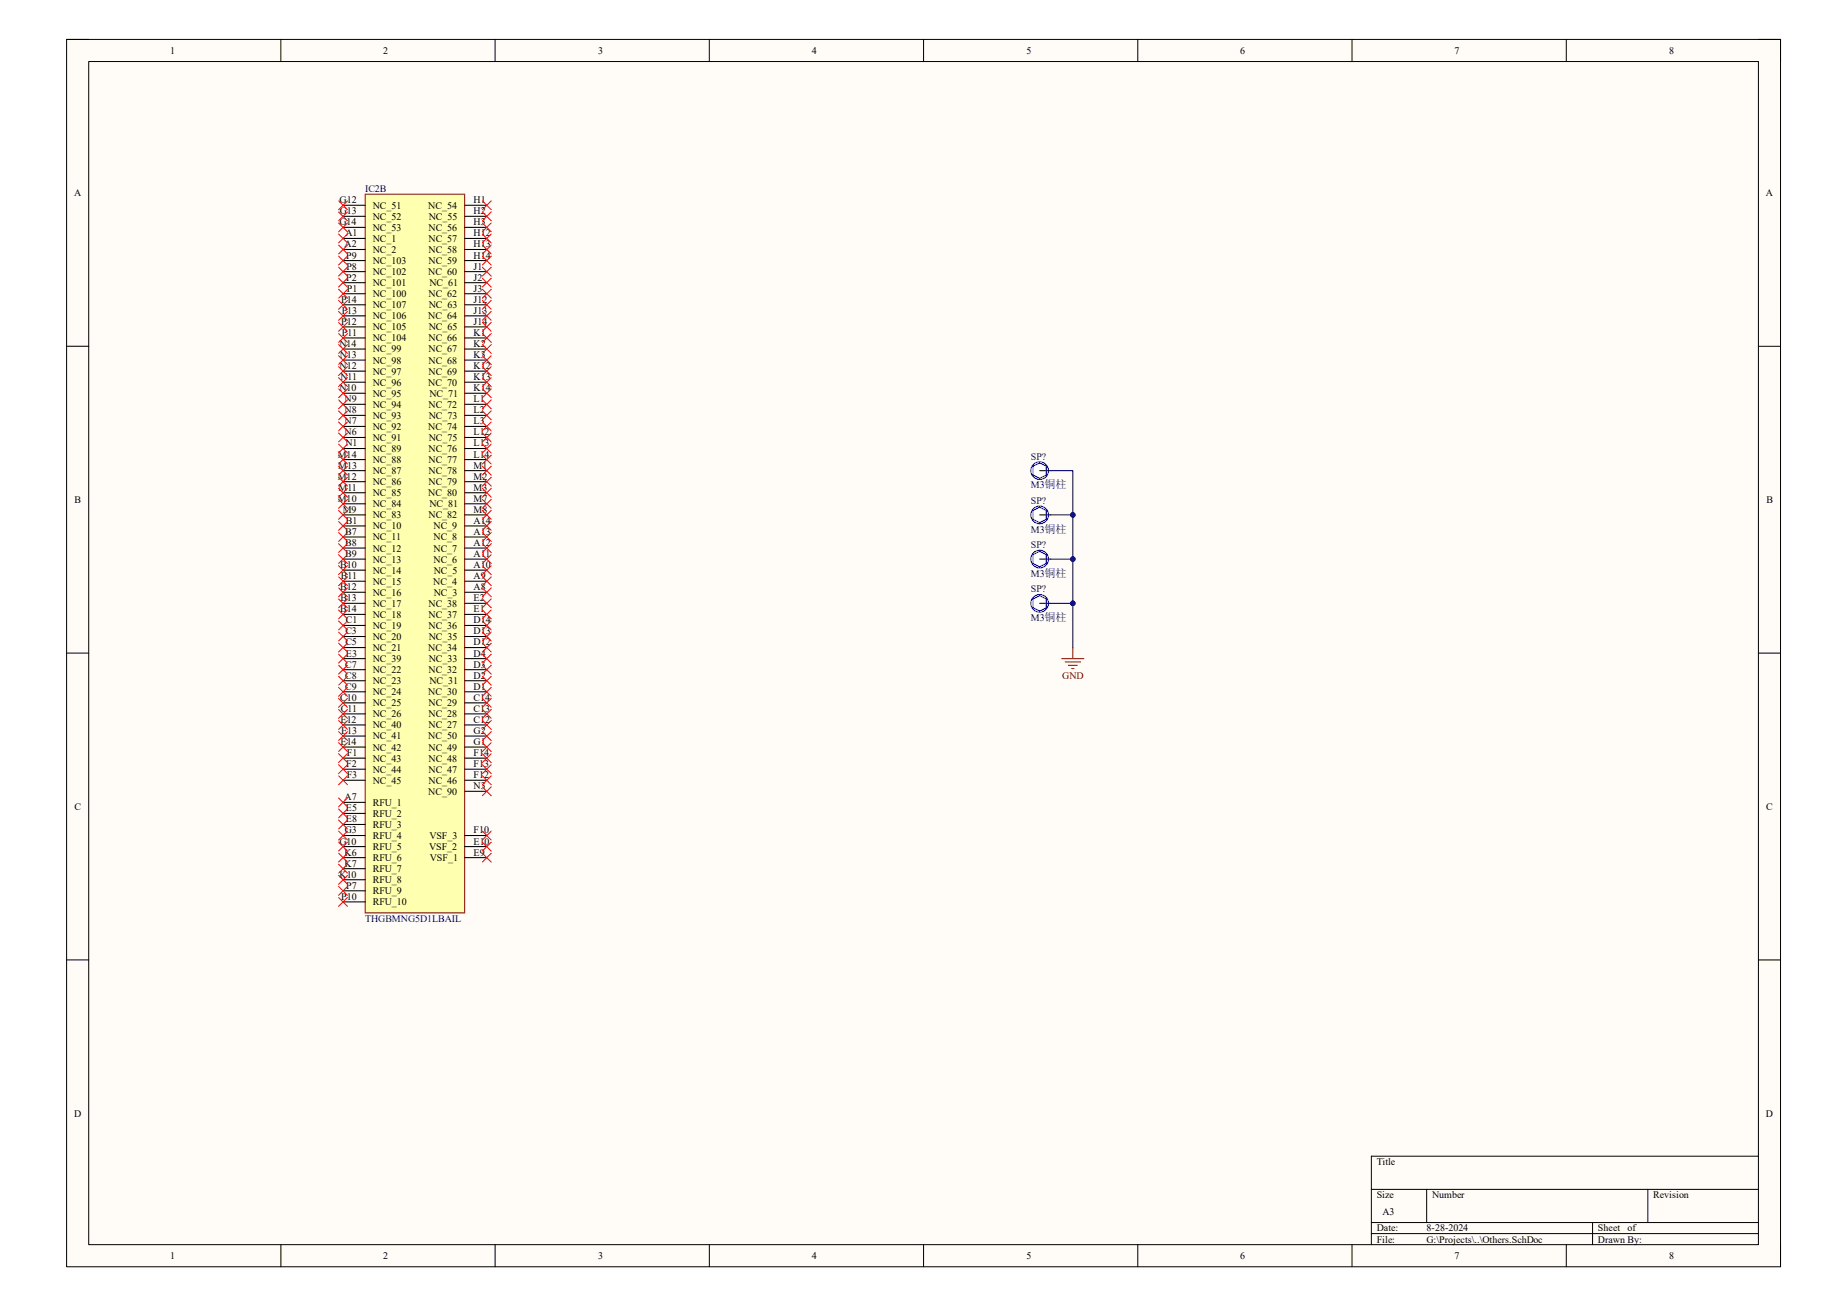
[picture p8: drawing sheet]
<svg xmlns="http://www.w3.org/2000/svg" width="297mm" height="210mm" viewBox="0 0 297 210" stroke-linecap="round" stroke-linejoin="round" font-family="sans-serif">
<path d="M10.7 6.3h275.6v197.4h-275.6z" fill-rule="evenodd" fill="#fffcf8"/>
<path d="M10.7 6.3h275.6v197.4h-275.6z" fill="none" stroke="#000" stroke-width=".16"/>
<path d="M14.3 9.9h268.5v190.3h-268.5z" fill-rule="evenodd" fill="#fffcf8"/>
<g fill="none" stroke="#000" stroke-width=".16">
<path d="M10.7 6.3h3.6M14.3 9.9h268.5v190.3h-268.5zM45.2 6.3v3.6M79.6 6.3v3.6M114.1 6.3v3.6M148.5 6.3v3.6M183 6.3v3.6M217.4 6.3v3.6M251.9 6.3v3.6M282.8 6.3h3.5v3.6M10.7 55.7h3.6M282.8 55.7h3.5"/>
<path d="M10.7 105h3.6M282.8 105h3.5M10.7 154.4h3.6M282.8 154.4h3.5M220.5 191.3h62.3M220.5 196.6h62.3M220.5 198.4h62.3M229.4 191.3v5.3M256.1 196.6v3.6M265 191.3v5.3M282.8 185.9h-62.3v14.3M45.2 200.2v3.5"/>
<path d="M79.6 200.2v3.5M114.1 200.2v3.5M148.5 200.2v3.5M183 200.2v3.5M217.4 200.2v3.5M251.9 200.2v3.5M286.3 200.2v3.5"/>
</g>
<path d="M58.7 31.2h16v115.6h-16z" fill-rule="evenodd" fill="#ffffb0"/>
<path d="M58.7 31.2h16v115.6h-16z" fill="none" stroke="#800000" stroke-width=".16"/>
<g fill="none" stroke="#000" stroke-width=".17">
<path d="M55.2 38.3h3.5M55.2 33h3.5M55.2 34.8h3.5M55.2 36.6h3.5M74.7 38.3h3.6M74.7 33h3.6M74.7 34.8h3.6M74.7 36.6h3.6M55.2 40.1h3.5M55.2 41.9h3.5M55.2 43.7h3.5M55.2 45.5h3.5"/>
<path d="M55.2 47.2h3.5M55.2 49h3.5M55.2 50.8h3.5M55.2 52.6h3.5M55.2 54.3h3.5M55.2 56.1h3.5M55.2 57.9h3.5M55.2 59.7h3.5M74.7 40.1h3.6M74.7 41.9h3.6M74.7 43.7h3.6M74.7 45.5h3.6"/>
<path d="M74.7 47.2h3.6M74.7 49h3.6M74.7 50.8h3.6M74.7 52.6h3.6M74.7 54.3h3.6M74.7 56.1h3.6M74.7 57.9h3.6M74.7 59.7h3.6M55.2 61.5h3.5M55.2 63.2h3.5M55.2 65h3.5M55.2 66.8h3.5"/>
<path d="M55.2 68.6h3.5M55.2 70.4h3.5M55.2 72.1h3.5M55.2 73.9h3.5M55.2 75.7h3.5M55.2 77.5h3.5M55.2 79.2h3.5M74.7 61.5h3.6M74.7 63.2h3.6M74.7 65h3.6M74.7 66.8h3.6M74.7 68.6h3.6"/>
<path d="M74.7 70.4h3.6M74.7 72.1h3.6M74.7 73.9h3.6M74.7 75.7h3.6M74.7 77.5h3.6M74.7 79.2h3.6M55.2 86.4h3.5M55.2 84.6h3.5M55.2 81h3.5M55.2 82.8h3.5M55.2 95.2h3.5M55.2 93.5h3.5"/>
<path d="M55.2 91.7h3.5M55.2 89.9h3.5M55.2 88.1h3.5M55.2 97h3.5M55.2 98.8h3.5M74.7 95.2h3.6M74.7 93.5h3.6M74.7 91.7h3.6M74.7 89.9h3.6M74.7 88.1h3.6M74.7 86.4h3.6M74.7 84.6h3.6"/>
<path d="M74.7 97h3.6M74.7 98.8h3.6M74.7 81h3.6M74.7 82.8h3.6M55.2 100.6h3.5M55.2 102.4h3.5M55.2 104.1h3.5M55.2 107.7h3.5M55.2 109.5h3.5M55.2 111.2h3.5M55.2 113h3.5M55.2 114.8h3.5"/>
<path d="M55.2 116.6h3.5M55.2 105.9h3.5M55.2 118.4h3.5M74.7 100.6h3.6M74.7 102.4h3.6M74.7 104.1h3.6M74.7 107.7h3.6M74.7 109.5h3.6M74.7 111.2h3.6M74.7 113h3.6M74.7 114.8h3.6M74.7 116.6h3.6"/>
<path d="M74.7 105.9h3.6M74.7 118.4h3.6M55.2 120.1h3.5M55.2 121.9h3.5M55.2 123.7h3.5M55.2 125.5h3.5M55.2 129h3.5M55.2 130.8h3.5M55.2 132.6h3.5M55.2 137.9h3.5M55.2 136.1h3.5M55.2 134.4h3.5"/>
<path d="M55.2 139.7h3.5M74.7 120.1h3.6M74.7 121.9h3.6M74.7 123.7h3.6M74.7 125.5h3.6M74.7 127.2h3.6M74.7 137.9h3.6M74.7 136.1h3.6M74.7 134.4h3.6M55.2 141.5h3.5M55.2 143.3h3.5M55.2 145h3.5"/>
</g>
<g fill="none" stroke="#f00" stroke-width=".16">
<path d="M54.5 32.3l1.4 1.4M54.5 34.1l1.4 1.4M54.5 35.9l1.4 1.4M54.5 37.6l1.4 1.5M54.5 39.4l1.4 1.4M55.9 32.3l-1.4 1.4M55.9 34.1l-1.4 1.4M55.9 35.9l-1.4 1.4M55.9 37.6l-1.4 1.5M55.9 39.4l-1.4 1.4M77.6 32.3l1.4 1.4M77.6 34.1l1.4 1.4"/>
<path d="M77.6 35.9l1.4 1.4M77.6 37.6l1.4 1.5M77.6 39.4l1.4 1.4M79 32.3l-1.4 1.4M79 34.1l-1.4 1.4M79 35.9l-1.4 1.4M79 37.6l-1.4 1.5M79 39.4l-1.4 1.4M54.5 41.2l1.4 1.4M54.5 43l1.4 1.4M54.5 44.7l1.4 1.5M54.5 46.5l1.4 1.4"/>
<path d="M54.5 48.3l1.4 1.4M54.5 50.1l1.4 1.4M54.5 51.9l1.4 1.4M54.5 53.6l1.4 1.5M54.5 55.4l1.4 1.4M54.5 57.2l1.4 1.4M54.5 59l1.4 1.4M55.9 57.2l-1.4 1.4M55.9 59l-1.4 1.4M55.9 41.2l-1.4 1.4M55.9 43l-1.4 1.4M55.9 44.7l-1.4 1.5"/>
<path d="M55.9 46.5l-1.4 1.4M55.9 48.3l-1.4 1.4M55.9 50.1l-1.4 1.4M55.9 51.9l-1.4 1.4M55.9 53.6l-1.4 1.5M55.9 55.4l-1.4 1.4M77.6 41.2l1.4 1.4M77.6 43l1.4 1.4M77.6 44.7l1.4 1.5M77.6 46.5l1.4 1.4M77.6 48.3l1.4 1.4M77.6 50.1l1.4 1.4"/>
<path d="M77.6 51.9l1.4 1.4M77.6 53.6l1.4 1.5M77.6 55.4l1.4 1.4M77.6 57.2l1.4 1.4M77.6 59l1.4 1.4M79 41.2l-1.4 1.4M79 43l-1.4 1.4M79 44.7l-1.4 1.5M79 46.5l-1.4 1.4M79 48.3l-1.4 1.4M79 50.1l-1.4 1.4M79 51.9l-1.4 1.4"/>
<path d="M79 53.6l-1.4 1.5M79 55.4l-1.4 1.4M79 57.2l-1.4 1.4M79 59l-1.4 1.4M54.5 60.7l1.4 1.5M54.5 62.5l1.4 1.4M54.5 64.3l1.4 1.4M54.5 66.1l1.4 1.4M54.5 67.9l1.4 1.4M54.5 69.6l1.4 1.5M54.5 71.4l1.4 1.4M54.5 73.2l1.4 1.4"/>
<path d="M54.5 75l1.4 1.4M54.5 76.8l1.4 1.4M54.5 78.5l1.4 1.5M55.9 60.7l-1.4 1.5M55.9 62.5l-1.4 1.4M55.9 64.3l-1.4 1.4M55.9 66.1l-1.4 1.4M55.9 67.9l-1.4 1.4M55.9 69.6l-1.4 1.5M55.9 71.4l-1.4 1.4M55.9 73.2l-1.4 1.4M55.9 76.8l-1.4 1.4"/>
<path d="M55.9 78.5l-1.4 1.5M55.9 75l-1.4 1.4M77.6 60.7l1.4 1.5M77.6 62.5l1.4 1.4M77.6 64.3l1.4 1.4M77.6 66.1l1.4 1.4M77.6 67.9l1.4 1.4M77.6 69.6l1.4 1.5M77.6 71.4l1.4 1.4M77.6 73.2l1.4 1.4M77.6 75l1.4 1.4M77.6 76.8l1.4 1.4"/>
<path d="M77.6 78.5l1.4 1.5M79 60.7l-1.4 1.5M79 62.5l-1.4 1.4M79 64.3l-1.4 1.4M79 66.1l-1.4 1.4M79 67.9l-1.4 1.4M79 69.6l-1.4 1.5M79 71.4l-1.4 1.4M79 73.2l-1.4 1.4M79 75l-1.4 1.4M79 76.8l-1.4 1.4M79 78.5l-1.4 1.5"/>
<path d="M54.5 80.3l1.4 1.4M54.5 82.1l1.4 1.4M54.5 83.9l1.4 1.4M54.5 85.6l1.4 1.5M54.5 87.4l1.4 1.4M54.5 89.2l1.4 1.4M54.5 91l1.4 1.4M54.5 92.8l1.4 1.4M54.5 96.3l1.4 1.4M54.5 98.1l1.4 1.4M54.5 99.9l1.4 1.4M54.5 94.5l1.4 1.5"/>
<path d="M55.9 80.3l-1.4 1.4M55.9 83.9l-1.4 1.4M55.9 85.6l-1.4 1.5M55.9 87.4l-1.4 1.4M55.9 82.1l-1.4 1.4M55.9 89.2l-1.4 1.4M55.9 91l-1.4 1.4M55.9 92.8l-1.4 1.4M55.9 96.3l-1.4 1.4M55.9 98.1l-1.4 1.4M55.9 99.9l-1.4 1.4M55.9 94.5l-1.4 1.5"/>
<path d="M77.6 80.3l1.4 1.4M77.6 82.1l1.4 1.4M77.6 83.9l1.4 1.4M77.6 85.6l1.4 1.5M77.6 87.4l1.4 1.4M77.6 89.2l1.4 1.4M77.6 91l1.4 1.4M77.6 92.8l1.4 1.4M77.6 96.3l1.4 1.4M77.6 98.1l1.4 1.4M77.6 99.9l1.4 1.4M77.6 94.5l1.4 1.5"/>
<path d="M79 80.3l-1.4 1.4M79 82.1l-1.4 1.4M79 83.9l-1.4 1.4M79 85.6l-1.4 1.5M79 87.4l-1.4 1.4M79 89.2l-1.4 1.4M79 91l-1.4 1.4M79 92.8l-1.4 1.4M79 96.3l-1.4 1.4M79 98.1l-1.4 1.4M79 99.9l-1.4 1.4M79 94.5l-1.4 1.5"/>
<path d="M54.5 101.6l1.4 1.5M54.5 103.4l1.4 1.4M54.5 105.2l1.4 1.4M54.5 107l1.4 1.4M54.5 108.8l1.4 1.4M54.5 110.5l1.4 1.5M54.5 112.3l1.4 1.4M54.5 114.1l1.4 1.4M54.5 115.9l1.4 1.4M54.5 117.6l1.4 1.5M54.5 119.4l1.4 1.5M55.9 112.3l-1.4 1.4"/>
<path d="M55.9 115.9l-1.4 1.4M55.9 119.4l-1.4 1.5M55.9 117.6l-1.4 1.5M55.9 101.6l-1.4 1.5M55.9 103.4l-1.4 1.4M55.9 105.2l-1.4 1.4M55.9 107l-1.4 1.4M55.9 108.8l-1.4 1.4M55.9 110.5l-1.4 1.5M55.9 114.1l-1.4 1.4M77.6 101.6l1.4 1.5M77.6 103.4l1.4 1.4"/>
<path d="M77.6 105.2l1.4 1.4M77.6 107l1.4 1.4M77.6 108.8l1.4 1.4M77.6 110.5l1.4 1.5M77.6 112.3l1.4 1.4M77.6 114.1l1.4 1.4M77.6 115.9l1.4 1.4M77.6 117.6l1.4 1.5M77.6 119.4l1.4 1.5M79 101.6l-1.4 1.5M79 103.4l-1.4 1.4M79 105.2l-1.4 1.4"/>
<path d="M79 107l-1.4 1.4M79 108.8l-1.4 1.4M79 110.5l-1.4 1.5M79 112.3l-1.4 1.4M79 114.1l-1.4 1.4M79 115.9l-1.4 1.4M79 117.6l-1.4 1.5M79 119.4l-1.4 1.5M54.5 121.2l1.4 1.4M54.5 123l1.4 1.4M54.5 124.8l1.4 1.4M54.5 128.3l1.4 1.4"/>
<path d="M54.5 130.1l1.4 1.4M54.5 131.9l1.4 1.4M54.5 133.7l1.4 1.4M54.5 135.4l1.4 1.5M54.5 137.2l1.4 1.4M54.5 139l1.4 1.4M55.9 123l-1.4 1.4M55.9 124.8l-1.4 1.4M55.9 130.1l-1.4 1.4M55.9 131.9l-1.4 1.4M55.9 133.7l-1.4 1.4M55.9 135.4l-1.4 1.5"/>
<path d="M55.9 137.2l-1.4 1.4M55.9 139l-1.4 1.4M55.9 121.2l-1.4 1.4M55.9 128.3l-1.4 1.4M77.6 121.2l1.4 1.4M77.6 123l1.4 1.4M77.6 124.8l1.4 1.4M77.6 126.5l1.4 1.5M77.6 133.7l1.4 1.4M77.6 135.4l1.4 1.5M77.6 137.2l1.4 1.4M79 121.2l-1.4 1.4"/>
<path d="M79 123l-1.4 1.4M79 124.8l-1.4 1.4M79 126.5l-1.4 1.5M79 133.7l-1.4 1.4M79 135.4l-1.4 1.5M79 137.2l-1.4 1.4M54.5 140.8l1.4 1.4M54.5 142.5l1.4 1.5M54.5 144.3l1.4 1.4M55.9 142.5l-1.4 1.5M55.9 144.3l-1.4 1.4M55.9 140.8l-1.4 1.4"/>
</g>
<circle cx="167.2" cy="75.7" r=".18" fill="#fff"/>
<circle cx="167.2" cy="75.7" r=".18" fill="none" stroke="#00f" stroke-width=".17"/>
<circle cx="167.2" cy="75.7" r="1.42" fill="#fff"/>
<g fill="none" stroke="#00f" stroke-width=".17">
<path d="M166.1 75l1.1-.6 1 .6v1.4l-1 .5-1.1-.5z"/>
<circle cx="167.2" cy="75.7" r="1.42"/>
</g>
<path d="M167.2 75.7h1.8" fill="none" stroke="#000" stroke-width=".17"/>
<circle cx="167.2" cy="82.8" r=".18" fill="#fff"/>
<circle cx="167.2" cy="82.8" r=".18" fill="none" stroke="#00f" stroke-width=".17"/>
<circle cx="167.2" cy="82.8" r="1.42" fill="#fff"/>
<g fill="none" stroke="#00f" stroke-width=".17">
<path d="M166.1 82.1l1.1-.5 1 .5v1.4l-1 .5-1.1-.5z"/>
<circle cx="167.2" cy="82.8" r="1.42"/>
</g>
<path d="M167.2 82.8h1.8" fill="none" stroke="#000" stroke-width=".17"/>
<circle cx="167.2" cy="89.9" r=".18" fill="#fff"/>
<circle cx="167.2" cy="89.9" r=".18" fill="none" stroke="#00f" stroke-width=".17"/>
<circle cx="167.2" cy="89.9" r="1.42" fill="#fff"/>
<g fill="none" stroke="#00f" stroke-width=".17">
<path d="M166.1 89.2l1.1-.5 1 .5v1.4l-1 .6-1.1-.6z"/>
<circle cx="167.2" cy="89.9" r="1.42"/>
</g>
<path d="M167.2 89.9h1.8" fill="none" stroke="#000" stroke-width=".17"/>
<circle cx="167.2" cy="97" r=".18" fill="#fff"/>
<circle cx="167.2" cy="97" r=".18" fill="none" stroke="#00f" stroke-width=".17"/>
<circle cx="167.2" cy="97" r="1.42" fill="#fff"/>
<g fill="none" stroke="#00f" stroke-width=".17">
<path d="M166.1 96.3l1.1-.5 1 .5v1.4l-1 .6-1.1-.6z"/>
<circle cx="167.2" cy="97" r="1.42"/>
</g>
<path d="M167.2 97h1.8" fill="none" stroke="#000" stroke-width=".17"/>
<path d="M169 75.7h3.5v28.4" fill="none" stroke="#000080" stroke-width=".17"/>
<circle cx="172.5" cy="82.8" r=".36" fill="#000080"/>
<circle cx="172.5" cy="82.8" r=".36" fill="none" stroke="#000080" stroke-width=".16"/>
<circle cx="172.5" cy="89.9" r=".36" fill="#000080"/>
<circle cx="172.5" cy="89.9" r=".36" fill="none" stroke="#000080" stroke-width=".16"/>
<circle cx="172.5" cy="97" r=".36" fill="#000080"/>
<circle cx="172.5" cy="97" r=".36" fill="none" stroke="#000080" stroke-width=".16"/>
<path d="M169 97h3.5" fill="none" stroke="#000080" stroke-width=".17"/>
<circle cx="172.5" cy="97" r=".36" fill="#000080"/>
<circle cx="172.5" cy="97" r=".36" fill="none" stroke="#000080" stroke-width=".16"/>
<path d="M169 89.9h3.5" fill="none" stroke="#000080" stroke-width=".17"/>
<circle cx="172.5" cy="89.9" r=".36" fill="#000080"/>
<circle cx="172.5" cy="89.9" r=".36" fill="none" stroke="#000080" stroke-width=".16"/>
<path d="M169 82.8h3.5" fill="none" stroke="#000080" stroke-width=".17"/>
<circle cx="172.5" cy="82.8" r=".36" fill="#000080"/>
<circle cx="172.5" cy="82.8" r=".36" fill="none" stroke="#000080" stroke-width=".16"/>
<path d="M170.7 105.9h3.6M171.3 106.4h2.5M171.8 107h1.4M172.3 107.5h.4M172.5 104.1v1.8" fill="none" stroke="#800000" stroke-width=".17"/>
<g font-size="1.6">
<text x="27.3" y="8.7">1</text>
<text x="61.6" y="8.7">2</text>
<text x="96.2" y="8.7">3</text>
<text x="130.6" y="8.7">4</text>
<text x="165.1" y="8.7">5</text>
<text x="199.4" y="8.7">6</text>
<text x="233.9" y="8.7">7</text>
<text x="268.4" y="8.7">8</text>
<text x="11.9" y="31.6">A</text>
<text x="54.6" y="32.7">G12</text>
<text x="54.7" y="34.5">G13</text>
<text x="59.9" y="33.6">NC_51</text>
<text x="59.9" y="35.3">NC_52</text>
<text x="68.9" y="33.6">NC_54</text>
<text x="69" y="35.3">NC_55</text>
<text x="76.2" y="32.7">H1</text>
<text x="76.2" y="34.5">H2</text>
<text x="284" y="31.6">A</text>
<text x="54.6" y="36.2">G14</text>
<text x="55.4" y="39.8">A2</text>
<text x="55.5" y="38">A1</text>
<text x="55.7" y="41.6">P9</text>
<text x="59.9" y="38.9">NC_1</text>
<text x="59.9" y="40.7">NC_2</text>
<text x="59.9" y="37.1">NC_53</text>
<text x="68.9" y="37.1">NC_56</text>
<text x="68.9" y="38.9">NC_57</text>
<text x="68.9" y="40.7">NC_58</text>
<text x="76.2" y="36.2">H3</text>
<text x="76.2" y="38">H12</text>
<text x="76.2" y="39.8">H13</text>
<text x="76.2" y="41.6">H14</text>
<text x="55.7" y="45.1">P2</text>
<text x="55.7" y="43.3">P8</text>
<text x="55.8" y="46.9">P1</text>
<text x="59.9" y="47.8">NC_100</text>
<text x="59.9" y="46">NC_101</text>
<text x="59.9" y="44.2">NC_102</text>
<text x="59.9" y="42.5">NC_103</text>
<text x="68.9" y="44.2">NC_60</text>
<text x="68.9" y="42.5">NC_59</text>
<text x="68.9" y="47.8">NC_62</text>
<text x="69" y="46">NC_61</text>
<text x="76.2" y="43.3">J1</text>
<text x="76.2" y="45.1">J2</text>
<text x="76.2" y="46.9">J3</text>
<text x="54.9" y="52.2">P12</text>
<text x="54.9" y="48.7">P14</text>
<text x="54.9" y="50.5">P13</text>
<text x="59.9" y="53.1">NC_105</text>
<text x="59.9" y="51.4">NC_106</text>
<text x="59.9" y="49.6">NC_107</text>
<text x="68.9" y="51.4">NC_64</text>
<text x="69" y="49.6">NC_63</text>
<text x="69" y="53.1">NC_65</text>
<text x="76.2" y="48.7">J12</text>
<text x="76.2" y="50.5">J13</text>
<text x="76.2" y="52.2">J14</text>
<text x="54.6" y="55.8">N14</text>
<text x="54.6" y="59.4">N12</text>
<text x="54.7" y="57.6">N13</text>
<text x="55" y="54">P11</text>
<text x="59.9" y="58.5">NC_98</text>
<text x="59.9" y="56.7">NC_99</text>
<text x="59.9" y="54.9">NC_104</text>
<text x="68.9" y="54.9">NC_66</text>
<text x="68.9" y="56.7">NC_67</text>
<text x="68.9" y="58.5">NC_68</text>
<text x="76.2" y="54">K1</text>
<text x="76.2" y="55.8">K2</text>
<text x="76.2" y="57.6">K3</text>
<text x="76.2" y="59.4">K12</text>
<text x="54.6" y="62.9">N10</text>
<text x="54.7" y="61.1">N11</text>
<text x="55.4" y="64.7">N9</text>
<text x="59.9" y="65.6">NC_94</text>
<text x="59.9" y="63.8">NC_95</text>
<text x="59.9" y="62">NC_96</text>
<text x="59.9" y="60.2">NC_97</text>
<text x="68.9" y="62">NC_70</text>
<text x="68.9" y="60.2">NC_69</text>
<text x="68.9" y="65.6">NC_72</text>
<text x="69" y="63.8">NC_71</text>
<text x="76.2" y="61.1">K13</text>
<text x="76.2" y="62.9">K14</text>
<text x="76.2" y="64.7">L1</text>
<text x="55.4" y="70">N6</text>
<text x="55.4" y="68.2">N7</text>
<text x="55.4" y="66.5">N8</text>
<text x="55.5" y="71.8">N1</text>
<text x="59.9" y="70.9">NC_91</text>
<text x="59.9" y="69.1">NC_92</text>
<text x="59.9" y="67.4">NC_93</text>
<text x="68.9" y="69.1">NC_74</text>
<text x="69" y="67.4">NC_73</text>
<text x="69" y="70.9">NC_75</text>
<text x="76.2" y="66.5">L2</text>
<text x="76.2" y="68.2">L3</text>
<text x="76.2" y="70">L12</text>
<text x="76.2" y="71.8">L13</text>
<text x="54.3" y="77.1">M12</text>
<text x="54.3" y="73.6">M14</text>
<text x="54.4" y="75.4">M13</text>
<text x="59.9" y="76.2">NC_87</text>
<text x="59.9" y="74.5">NC_88</text>
<text x="59.9" y="72.7">NC_89</text>
<text x="68.9" y="72.7">NC_76</text>
<text x="68.9" y="74.5">NC_77</text>
<text x="68.9" y="76.2">NC_78</text>
<text x="76.2" y="73.6">L14</text>
<text x="76.2" y="75.4">M1</text>
<text x="76.2" y="77.1">M2</text>
<text x="12" y="80.9">B</text>
<text x="54.3" y="80.7">M10</text>
<text x="54.4" y="78.9">M11</text>
<text x="55.1" y="82.5">M9</text>
<text x="59.9" y="83.4">NC_83</text>
<text x="59.9" y="81.6">NC_84</text>
<text x="59.9" y="79.8">NC_85</text>
<text x="59.9" y="78">NC_86</text>
<text x="68.9" y="79.8">NC_80</text>
<text x="68.9" y="78">NC_79</text>
<text x="68.9" y="83.4">NC_82</text>
<text x="69" y="81.6">NC_81</text>
<text x="76.2" y="78.9">M3</text>
<text x="76.2" y="80.7">M7</text>
<text x="76.2" y="82.5">M8</text>
<text x="284.1" y="80.9">B</text>
<text x="55.5" y="86">B7</text>
<text x="55.5" y="87.8">B8</text>
<text x="55.5" y="89.6">B9</text>
<text x="55.6" y="84.2">B1</text>
<text x="59.9" y="85.1">NC_10</text>
<text x="59.9" y="86.9">NC_11</text>
<text x="59.9" y="88.7">NC_12</text>
<text x="69.7" y="88.7">NC_7</text>
<text x="69.7" y="86.9">NC_8</text>
<text x="69.7" y="85.1">NC_9</text>
<text x="76.2" y="89.6">A11</text>
<text x="76.2" y="87.8">A12</text>
<text x="76.2" y="86">A13</text>
<text x="76.2" y="84.2">A14</text>
<text x="54.7" y="91.4">B10</text>
<text x="54.7" y="94.9">B12</text>
<text x="54.8" y="93.1">B11</text>
<text x="59.9" y="90.5">NC_13</text>
<text x="59.9" y="92.2">NC_14</text>
<text x="59.9" y="94">NC_15</text>
<text x="59.9" y="95.8">NC_16</text>
<text x="69.7" y="94">NC_4</text>
<text x="69.7" y="90.5">NC_6</text>
<text x="69.8" y="95.8">NC_3</text>
<text x="69.8" y="92.2">NC_5</text>
<text x="76.2" y="94.9">A8</text>
<text x="76.2" y="93.1">A9</text>
<text x="76.2" y="91.4">A10</text>
<text x="54.7" y="98.5">B14</text>
<text x="54.7" y="96.7">B13</text>
<text x="55.6" y="100.2">C1</text>
<text x="59.9" y="97.6">NC_17</text>
<text x="59.9" y="99.4">NC_18</text>
<text x="59.9" y="101.1">NC_19</text>
<text x="68.9" y="101.1">NC_36</text>
<text x="68.9" y="99.4">NC_37</text>
<text x="68.9" y="97.6">NC_38</text>
<text x="76.2" y="100.2">D14</text>
<text x="76.2" y="98.5">E1</text>
<text x="76.2" y="96.7">E2</text>
<text x="55.5" y="107.4">C7</text>
<text x="55.5" y="102">C3</text>
<text x="55.5" y="103.8">C5</text>
<text x="55.6" y="105.6">E3</text>
<text x="59.9" y="102.9">NC_20</text>
<text x="59.9" y="104.7">NC_21</text>
<text x="59.9" y="106.5">NC_39</text>
<text x="68.9" y="104.7">NC_34</text>
<text x="69" y="106.5">NC_33</text>
<text x="69" y="102.9">NC_35</text>
<text x="76.2" y="107.4">D3</text>
<text x="76.2" y="105.6">D4</text>
<text x="76.2" y="103.8">D12</text>
<text x="76.2" y="102">D13</text>
<text x="54.7" y="112.7">C10</text>
<text x="55.5" y="109.1">C8</text>
<text x="55.5" y="110.9">C9</text>
<text x="59.9" y="108.2">NC_22</text>
<text x="59.9" y="110">NC_23</text>
<text x="59.9" y="111.8">NC_24</text>
<text x="59.9" y="113.6">NC_25</text>
<text x="68.9" y="111.8">NC_30</text>
<text x="68.9" y="113.6">NC_29</text>
<text x="68.9" y="108.2">NC_32</text>
<text x="69" y="110">NC_31</text>
<text x="76.2" y="112.7">C14</text>
<text x="76.2" y="110.9">D1</text>
<text x="76.2" y="109.1">D2</text>
<text x="54.8" y="116.2">E12</text>
<text x="54.8" y="119.8">E14</text>
<text x="54.8" y="114.5">C11</text>
<text x="54.9" y="118">E13</text>
<text x="59.9" y="115.4">NC_26</text>
<text x="59.9" y="117.1">NC_40</text>
<text x="59.9" y="118.9">NC_41</text>
<text x="68.9" y="118.9">NC_50</text>
<text x="68.9" y="117.1">NC_27</text>
<text x="68.9" y="115.4">NC_28</text>
<text x="76.2" y="116.2">C12</text>
<text x="76.2" y="114.5">C13</text>
<text x="76.2" y="119.8">G1</text>
<text x="76.2" y="118">G2</text>
<text x="55.7" y="123.4">F2</text>
<text x="55.8" y="125.1">F3</text>
<text x="55.8" y="121.6">F1</text>
<text x="59.9" y="120.7">NC_42</text>
<text x="59.9" y="122.5">NC_43</text>
<text x="59.9" y="124.2">NC_44</text>
<text x="68.9" y="124.2">NC_47</text>
<text x="68.9" y="122.5">NC_48</text>
<text x="68.9" y="120.7">NC_49</text>
<text x="76.2" y="125.1">F12</text>
<text x="76.2" y="123.4">F13</text>
<text x="76.2" y="121.6">F14</text>
<text x="12" y="130.3">C</text>
<text x="55.4" y="128.7">A7</text>
<text x="55.6" y="130.5">E5</text>
<text x="59.9" y="126">NC_45</text>
<text x="59.9" y="129.6">RFU_1</text>
<text x="59.9" y="131.4">RFU_2</text>
<text x="68.9" y="127.8">NC_90</text>
<text x="68.9" y="126">NC_46</text>
<text x="76.2" y="126.9">N3</text>
<text x="284" y="130.3">C</text>
<text x="54.6" y="135.8">G10</text>
<text x="55.4" y="137.6">K6</text>
<text x="55.5" y="134">G3</text>
<text x="55.6" y="132.2">E8</text>
<text x="59.9" y="133.1">RFU_3</text>
<text x="59.9" y="134.9">RFU_4</text>
<text x="59.9" y="136.7">RFU_5</text>
<text x="69" y="136.7">VSF_2</text>
<text x="69" y="134.9">VSF_3</text>
<text x="76.2" y="137.6">E9</text>
<text x="76.2" y="135.8">E10</text>
<text x="76.2" y="134">F10</text>
<text x="54.6" y="141.1">K10</text>
<text x="55.4" y="139.4">K7</text>
<text x="55.7" y="142.9">P7</text>
<text x="59.9" y="138.5">RFU_6</text>
<text x="59.9" y="140.3">RFU_7</text>
<text x="59.9" y="142">RFU_8</text>
<text x="59.9" y="143.8">RFU_9</text>
<text x="69.1" y="138.5">VSF_1</text>
<text x="54.9" y="144.7">P10</text>
<text x="59.9" y="145.6">RFU_10</text>
<text x="11.9" y="179.6">D</text>
<text x="284" y="179.6">D</text>
<text x="221.4" y="187.4">Title</text>
<text x="221.4" y="192.7">Size</text>
<text x="222.3" y="195.4">A3</text>
<text x="230.3" y="192.7">Number</text>
<text x="265.9" y="192.7">Revision</text>
<text x="27.3" y="202.5">1</text>
<text x="61.6" y="202.5">2</text>
<text x="96.2" y="202.5">3</text>
<text x="130.6" y="202.5">4</text>
<text x="165.1" y="202.5">5</text>
<text x="199.4" y="202.5">6</text>
<text x="221.4" y="198">Date:</text>
<text x="221.4" y="199.8">File:</text>
<text x="229.4" y="198">8-28-2024</text>
<text x="229.4" y="199.8">G:\Projects\..\Others.SchDoc</text>
<text x="233.9" y="202.5">7</text>
<text x="257" y="199.8">Drawn By:</text>
<text x="257" y="198">Sheet</text>
<text x="261.7" y="198">of</text>
<text x="268.4" y="202.5">8</text>
</g>
<g font-size="1.6" fill="#000080">
<text x="58.7" y="30.9">IC2B</text>
<text x="165.8" y="73.9">SP?</text>
<text x="165.8" y="78.5">M3铜柱</text>
<text x="165.8" y="81">SP?</text>
<text x="165.8" y="85.6">M3铜柱</text>
<text x="165.8" y="88.1">SP?</text>
<text x="165.8" y="92.8">M3铜柱</text>
<text x="165.8" y="95.2">SP?</text>
<text x="165.8" y="99.9">M3铜柱</text>
<text x="58.7" y="148.3">THGBMNG5D1LBAIL</text>
</g>
<text font-size="1.6" fill="#800000" x="170.8" y="109.1">GND</text>
</svg>
